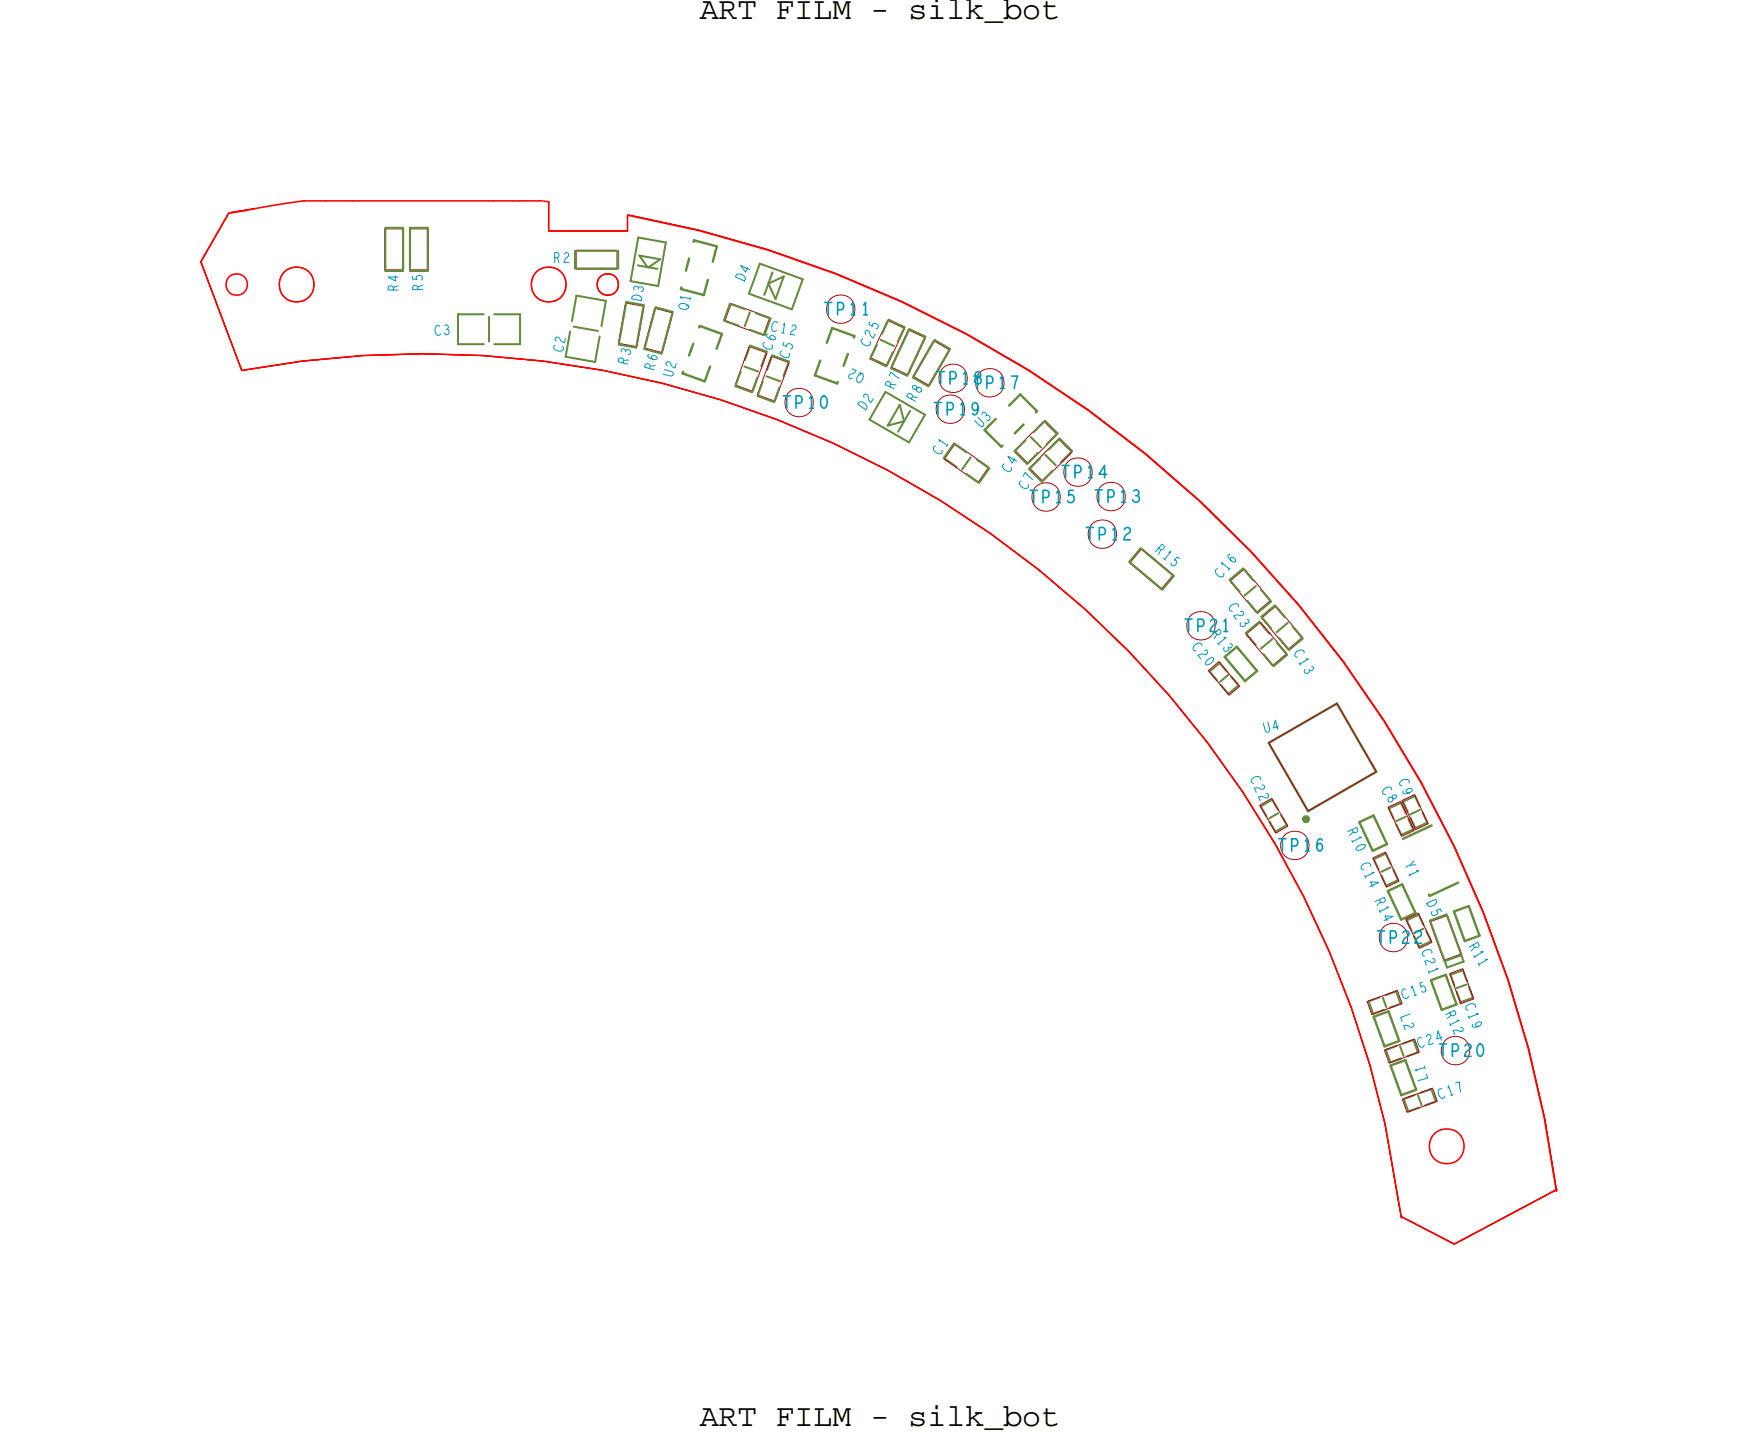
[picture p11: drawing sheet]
<svg xmlns="http://www.w3.org/2000/svg" width="112mm" height="92mm" viewBox="0 0 112 92" stroke-linecap="round" stroke-linejoin="round" font-family="sans-serif">
<!-- layer: Board Outline -->
<g fill="none" stroke="#f00" stroke-width=".1">
<path d="M12.7 16.6l2.6 6.9zM14.5 13.5l-1.7 3.1zM19.3 12.7h1.4zM19.3 12.7l-4.8 .8M20.7 12.7h1.7zM22.4 12.7h8.9zM31.3 12.7h1.7zM33 12.7h1.4zM34.5 12.8h.3M34.8 12.8v1.9zM34.8 14.7h5zM39.8 13.7v1z"/>
<path d="M39.9 13.7a72.6 72.6 0 0 1 58.9 61.9M15.4 23.5a62.6 62.6 0 0 1 73.6 53.8M88.9 77.2l3.4 1.8zM92.3 79l6.5-3.5z"/>
<circle cx="15" cy="18.1" r=".68"/>
<circle cx="18.8" cy="18.1" r="1.11"/>
<circle cx="34.8" cy="18.1" r="1.11"/>
<circle cx="38.6" cy="18.1" r=".68"/>
<circle cx="91.8" cy="72.8" r="1.11"/>
</g>
<g fill="none" stroke="#f00" stroke-width=".06">
<path d="M12.7 16.6l.9 2.2zM13.6 18.8l1.7 4.7zM14.5 13.5l-1.8 3.1zM14.5 13.5h.1M16.2 13.2l-1.6 .3M34.8 14.7h5zM34.8 12.8v1.9zM39.8 13.6v1.1zM39.8 13.7v1zM39.8 13.6h.1M39.9 13.6a72.6 72.6 0 0 1 58.9 62M15.3 23.5h.1"/>
<path d="M15.4 23.5a62.6 62.6 0 0 1 73.5 53.8M88.9 77.2l3.4 1.8zM92.3 79l6.5-3.5zM98.8 75.5h.1"/>
<circle cx="18.8" cy="18.1" r="1.11"/>
<circle cx="34.8" cy="18.1" r="1.11"/>
<circle cx="38.6" cy="18.1" r=".68"/>
</g>
<!-- layer: Components -->
<g fill="none" stroke="#638b3a" stroke-width=".15">
<path d="M43.2 18.3l1.5 .4zM43.2 18.2v.1zM43.6 16.9l-.1 .3zM43.7 16.7l-.1 .2zM43.7 16.4v.3zM44.1 15.3h-.1zM44.1 15.3l1.4 .3zM44.9 17.8l-.2 .9zM45.5 15.6l-.3 1zM43.3 23.7l1.4 .5zM43.4 23.6l-.1 .1zM43.8 22.3l-.1 .3z"/>
<path d="M43.9 22.1l-.1 .2zM44 21.8l-.1 .3zM44.4 20.7v.1zM44.4 20.7l1.4 .5zM45.1 23.3l-.4 .9zM45.8 21.2l-.3 .9zM51.7 23.8l1.4 .5zM52.1 22.9l-.4 .9zM52.8 20.8l-.3 1zM52.8 20.8l1.4 .5zM53.2 24.2l-.1 .1zM53.6 22.9l-.1 .3z"/>
<path d="M53.7 22.7l-.1 .2zM53.8 22.5l-.1 .2zM54.2 21.3v.1zM62.5 27.3l1.1 1.1zM63.2 26.6l-.7 .7zM63.6 28.4v-.1zM64.1 25.7l.7-.7zM64.6 27.3l-.2 .2zM64.8 27.2l-.2 .1zM64.8 25l1 1.1zM65 26.9l-.2 .3zM65.7 26.2l.1-.1z"/>
<path d="M77.7 41.7l.8 .9zM77.7 41.7l.8-.6zM78.5 41.1l1.3 1.5zM78.5 42.6l.5 .6zM79 43.2l.8-.6zM80.5 47.2l2.5 4.3zM80.5 47.2l4.4-2.5zM83 51.5l4.4-2.5zM84.9 44.7l2.5 4.3zM86.3 52.2l.5 1.1zM86.3 52.2l.9-.4zM86.8 53.3l.3 .7z"/>
<path d="M87.1 54l.9-.4zM87.2 51.8l.8 1.8zM88.1 56.6l.8 1.8zM88.1 56.6l.9-.5zM88.9 58.4l.9-.5zM89 56.1l.3 .8zM89.1 53.2l1.8-.8zM89.3 56.9l.5 1zM90.7 56.8v.1zM90.7 56.9l1.9-.9zM92.3 57.9l.9-.4zM92.3 57.9l.7 1.8z"/>
<path d="M93 59.7l.9-.3zM93.2 57.5l.3 .8zM93.5 58.3l.4 1.1zM87.2 64.5l.9-.3zM87.2 64.5l.4 1.2zM87.6 65.7l.3 .7zM87.9 66.4l.9-.3zM88.1 64.2l.7 1.9zM88.3 67.6l.9-.3zM88.3 67.6l.4 1.2zM88.7 68.8l.2 .7zM88.9 69.5l1-.3z"/>
<path d="M89.2 67.3l.7 1.9zM90.8 62.2l1-.3zM90.8 62.2l.7 1.9zM91.5 64.1l1-.3zM91.8 61.9l.2 .7zM92 62.6l.5 1.2z"/>
</g>
<path d="M82.8 51.9h.1h.1v.2h-.1h-.1z" fill="none" stroke="#638b3a" stroke-width=".25"/>
<g fill="none" stroke="#a90512" stroke-width=".06">
<path d="M24.4 17.1h1.2zM24.4 14.5h1.2zM24.4 14.5v2.6zM25.6 14.5v2.6zM26 17.1h1.2zM26 14.5h1.2zM26 14.5v2.6zM27.2 14.5v2.6zM36.6 15.9h2.6zM36.6 15.9v1.2zM36.6 17.1h2.6zM39.2 15.9v1.2z"/>
<path d="M39.7 19.2l-.5 2.6zM39.7 19.2l1.2 .2zM40.9 19.4l-.5 2.6zM41.6 19.6l1.1 .3zM41.6 19.6l-.7 2.5zM42.7 19.9l-.7 2.5zM46.4 19.3l-.4 1.1zM46.4 19.3l2.5 .9zM39.2 21.8l1.2 .2zM40.9 22.1l1.1 .3zM46 20.4l2.4 .9zM46.7 24.4l1.1 .4z"/>
<path d="M47.6 22l1.1 .4zM47.6 22l-.9 2.4zM48.1 25.1l1.1 .4zM48.7 22.4l-.9 2.4zM48.9 20.2l-.5 1.1zM49 22.6l1.1 .4zM49 22.6l-.9 2.5zM50.1 23l-.9 2.5zM55.2 22.7l1.1 .5zM56.3 20.3l1.1 .5zM56.3 20.3l-1.1 2.4zM56.6 23.3l1 .5z"/>
<path d="M57.4 20.8l-1.1 2.4zM57.7 20.9l1 .5zM57.7 20.9l-1.1 2.4zM58 23.9l1 .6zM58.7 21.4l-1.1 2.4zM59.3 21.6l-1.3 2.3zM59.3 21.6l1 .6zM59.9 29.1l2.2 1.5zM60.3 22.2l-1.3 2.3zM60.6 28.2l2.2 1.5zM60.6 28.2l-.7 .9zM62.8 29.7l-.7 .9z"/>
<path d="M64.4 28.6l1.9-1.9zM64.4 28.6l.9 .8zM65.3 29.4l1.8-1.8zM65.3 29.7l1.9-1.8zM65.3 29.7l.9 .9zM66.2 30.5l1.8-1.8zM66.3 26.7l.8 .9zM67.2 27.9l.8 .8zM71.7 35.7l2 1.7zM72.5 34.8l2 1.7zM72.5 34.8l-.8 .9zM74.5 36.5l-.8 .9z"/>
<path d="M78.1 36.9l1.6 2zM78.1 36.9l.9-.8zM79 36.1l1.7 2zM79.7 38.9l1-.8zM80 39.5l1.7 2zM80.1 39.2l1.6 2zM80.1 39.2l.9-.7zM81 38.5l1.7 2zM76.7 42.6l.7-.6 1.3 1.6-.7 .5zM79.1 40.3l1.7 2zM79.1 40.3l.9-.8zM80 51.1l.7-.4 1 1.7-.7 .5z"/>
<path d="M80.5 47.2l4.4-2.5zM80.5 47.2l2.5 4.3zM80.8 42.3l.9-.8zM81.7 41.2l1-.7zM83 51.5l4.4-2.5zM84.9 44.7l2.5 4.3zM87.1 54.5l.8-.4 .9 1.8-.8 .4zM88.1 51.2l.8-.3 .9 1.8-.8 .4zM89 50.8l.8-.4 .9 1.9-.8 .4zM89.2 58.3l.8-.3 .9 1.8-.8 .4zM90.8 58.5l.8 2.5zM90.8 58.5l1.1-.4z"/>
<path d="M91.9 58.1l.9 2.4zM86.8 63.6l1.9-.7 .3 .8-1.9 .7zM87.9 66.7l1.9-.7 .3 .8-1.9 .7zM89 69.8l1.9-.7 .3 .8-1.9 .7zM91.6 61l1.2-.5zM92 61.8l.8-.3 .7 1.9-.8 .3z"/>
<circle cx="53.4" cy="19.6" r=".91"/>
<circle cx="50.7" cy="25.6" r=".91"/>
<circle cx="60.3" cy="26" r=".91"/>
<circle cx="60.5" cy="24" r=".91"/>
<circle cx="62.8" cy="24.3" r=".91"/>
<circle cx="66.4" cy="31.6" r=".91"/>
<circle cx="68.4" cy="30" r=".91"/>
<circle cx="70" cy="33.9" r=".91"/>
<circle cx="70.5" cy="31.5" r=".91"/>
<circle cx="76.2" cy="39.7" r=".91"/>
<circle cx="82.2" cy="53.7" r=".91"/>
<circle cx="88.4" cy="59.5" r=".91"/>
<circle cx="92.4" cy="66.7" r=".91"/>
</g>
<g fill="none" stroke="#638b3a" stroke-width=".13">
<path d="M24.5 14.5h1.1zM24.5 17.2h1.1zM24.5 14.5v2.7zM25.6 15.5v1.7zM25.6 14.5v1zM26 14.5h1.1zM26 17.2h1.1zM26 14.5v2.7zM27.1 15.5v1.7zM27.1 14.5v1zM29.1 20v1.8zM29.1 19.9h.1"/>
<path d="M29.1 19.9h1.6zM31.4 19.9h1.6zM33 19.9v1.9zM36.5 15.9v1.1zM36.5 17h1.7zM36.5 15.9h2.7zM36.6 18.8l-.3 1.6zM36.6 18.8l1.8 .3zM38.2 17h1zM38.5 19.1h.1M38.5 19.1l-.3 1.6zM39.2 15.9v1.1z"/>
<path d="M39.8 19.2l-.4 1.7zM39.8 19.2l1.1 .2zM40 17.8l1.8 .4zM40.5 16.8l1.2 .3zM40.5 15.1l-.5 2.7zM40.5 15.1l1.8 .3zM40.6 16.2l1.3 .3zM40.6 16.2l.5 .8zM40.9 19.4l-.5 2.7zM41.1 17h.1zM41.2 17l.7-.5zM41.6 19.5l-.7 2.7z"/>
<path d="M41.6 19.5l1.1 .3zM42.3 15.4l-.5 2.8zM42.7 19.8l-.3 .9zM46.3 19.3l1 .3zM46.3 19.3l-.4 1zM47.5 18.6l2.8 1zM47.6 19.8l-.3 .9zM48 19.9l.9 .3zM48.2 16.7l-.7 1.9zM48.2 16.7l2.8 1zM48.8 18l.4 1zM48.8 18l.9-.5z"/>
<path d="M49 17.3l-.5 1.4zM49.7 17.5l-.5 1.5zM51 17.7l-.7 1.9zM29.1 21.8h1.6zM31 20.1v1.6zM31.4 21.8h1.6zM33 21.8h.1M35.9 22.6h.1M35.9 22.6l1.9 .4zM36.2 21l-.3 1.6zM36.4 20.7l1.6 .3zM38.1 21.4l-.3 1.6z"/>
<path d="M39.3 21.9l1.1 .2zM39.4 20.9l-.1 1zM40.9 22.2l1.1 .2zM42.4 20.7l-.4 1.7zM45.9 20.3l1 .4zM46.7 24.5l1 .4zM47 23.6l-.3 .9zM47.2 23.3l.9 .3zM47.6 20.9l.9 .4zM47.6 21.9l1.1 .4zM47.6 21.9l-.3 1zM48.1 24l-.4 .9z"/>
<path d="M48.1 25.1l1 .4zM48.4 24.2l-.3 .9zM48.6 23.9l.9 .3zM48.7 22.3l-.4 .9zM48.9 20.2l-.4 1.1zM49 22.6l1.1 .3zM49 22.6l-.3 .9zM49.5 24.6l-.4 .9zM50.1 22.9l-.4 1zM55.2 26.6l2.5 1.5zM55.2 22.8l1.1 .4zM55.7 21.9l-.5 .9z"/>
<path d="M55.9 21.6l.8 .4zM56.2 24.9l-1 1.7zM56.2 24.9l2.5 1.4zM56.3 27l1.1-.3zM56.4 20.3l-.4 .9zM56.4 20.3l1 .5zM56.6 23.4l1 .4zM56.7 22.4l-.4 .8zM57.1 25.7l.3 1zM57.1 25.7l-.8 1.3zM57.4 20.8l-.4 .9zM57.7 20.9l-1.1 2.5z"/>
<path d="M57.7 20.9l1 .5zM57.8 26.1l-.8 1.3zM58 24l.9 .5zM58.3 22.3l-.7 1.5zM58.7 26.3l-1 1.8zM58.7 21.4l-.4 .9zM59.3 21.6l-1.3 2.4zM59.3 21.6l1 .5zM59.8 23l-.9 1.5zM59.9 29.1l.8 .5zM60.3 22.1l-.5 .9zM60.5 28.2l.9 .5z"/>
<path d="M60.5 28.2l-.6 .9zM61.3 30.1l.9 .5zM61.6 29l-.5 .8zM62 29.2l.8 .5zM62.8 29.7l-.6 .9zM64.4 28.7l.7-.7zM64.4 28.7l.8 .7zM65.3 29.8l.7-.7zM65.3 29.8l.8 .8zM65.4 27.7l.7 .7zM65.9 28.7l-.7 .7zM66.3 26.7l-.7 .7z"/>
<path d="M66.3 26.7l.8 .8zM66.3 28.9l.7 .6zM66.4 28.2l.7-.7zM66.8 29.9l-.7 .7zM67.3 27.8l-.7 .7zM67.3 27.8l.8 .8zM67.4 29.3l.7-.7zM71.7 35.7l1.3 1.1zM72.4 34.8l2.1 1.8zM72.4 34.8l-.7 .9zM73 36.8l.8 .6zM74.5 36.6l-.7 .8z"/>
<path d="M78.1 36.8l.8-.7zM78.1 36.8l.6 .8zM78.9 36.1l.6 .7zM79 37.8l.7-.6zM79.2 38.1l.6 .8zM79.8 38.9l.9-.7zM79.9 39.5l.7 .7zM80 37.4l.7 .8zM80.1 39.2l.8-.8zM80.1 39.2l.6 .7zM80.9 38.4l.7 .8zM82 39.8l.7 .7z"/>
<path d="M76.8 42.6l.4 .6zM76.8 42.6l.6-.5zM77.4 42.1l.5 .5zM77.4 43.3l.6-.5zM77.5 43.5l.5 .5zM78 44l.6-.5zM78.1 42.9l.5 .6zM79.1 40.2l.8-.7zM79.1 40.2l.6 .7zM80 51.2l.8-.4zM80 51.2l.4 .6zM80 41.2l.8-.6z"/>
<path d="M80.2 41.5l.6 .8zM80.6 51.9l.5-.3zM80.6 52.2l.4 .6zM80.8 50.8l.3 .6zM80.8 42.3l.9-.7zM81 52.8l.7-.4zM81 40.1l.7-.6zM81.1 40.8l.6 .8zM81.2 40.5l.6 .8zM81.3 51.7l.4 .7zM81.8 41.3l.9-.8zM87.2 54.5l.3 .7z"/>
<path d="M87.2 54.5l.8-.3zM87.7 55.3l.6-.2zM87.7 55.6l.3 .6zM88 54.2l.3 .6zM88 56.2l.7-.3zM88.2 51.3l.3 .7zM88.2 51.3l.7-.3zM88.4 55.2l.3 .7zM88.6 52.1l.6-.3zM88.6 52.3l.3 .7zM88.9 51l.3 .6zM88.9 53l.8-.4z"/>
<path d="M89.1 50.9l.3 .6zM89.1 50.9l.7-.4zM89.3 58.4l.3 .7zM89.3 58.4l.7-.3zM89.4 52l.3 .6zM89.5 51.7l.6-.3zM89.5 51.9l.3 .7zM89.8 59.2l.6-.3zM89.8 59.4l.3 .7zM89.8 50.5l.3 .7zM89.8 52.6l.8-.4zM90 58.1l.4 .6z"/>
<path d="M90.3 51.6l.3 .6zM90.5 59.1l.3 .6zM90.8 58.4l1-.4zM90.8 58.4l.6 1.7zM91.8 58l1 2.6zM86.9 63.6l.3 .7zM86.9 63.6l.7-.3zM87.2 64.3l.6-.2zM87.8 63.3l.2 .6zM87.9 63.2l.7-.3zM88 66.6l.3 .8zM88 66.6l.6-.2z"/>
<path d="M88.2 64l.7-.3zM88.3 67.4l.6-.2zM88.6 62.9l.3 .8zM88.9 66.4l.2 .6zM89 66.3l.7-.3zM89.1 69.8l.3 .7zM89.1 69.8l.7-.3zM89.3 67l.7-.2zM89.4 70.5l.7-.2zM89.7 66l.3 .8zM90 69.5l.2 .6zM90.1 60.1l.7-.4z"/>
<path d="M90.2 69.4l.6-.3zM90.5 70.2l.6-.3zM90.8 69.1l.3 .8zM91.4 60.1l.3 .9zM91.7 61l1.1-.4zM91.7 61l.2 .4zM91.9 61.4l1-.4zM92.1 61.9l.8-.3zM92.1 61.9l.2 .7zM92.5 62.9l.2 .7zM92.5 62.7l.6-.2zM92.7 63.6l.8-.3z"/>
<path d="M92.8 60.6l.1 .4zM92.9 61.6l.2 .7zM93.2 62.6l.3 .7z"/>
</g>
<!-- layer: Text -->
<g fill="none" stroke="#0097b7" stroke-width=".06">
<path d="M25 18.4l-.1-.2h-.2l-.1 .2h.7M25.1 17.5v.3l-.5-.2h.7M25.3 18.1l-.3 .1M26.2 17.5v.2h.3a.17 .17 0 0 1 0-.2 .17 .17 0 0 1 .3 .1 .17 .17 0 0 1-.1 .2M26.5 18.4l-.1-.3-.2 .1v.2h.6M26.8 18.1l-.3 .1M35.2 16.4l.3-.1-.1-.2-.2-.1v.7M35.4 16.4l.1 .3M35.8 16.1a.14 .14 0 0 1 .2 0 .14 .14 0 0 1 .1 .2l-.2 .2-.1 .2h.3M40.2 18.8a.34 .34 0 0 1 .3-.1 .34 .34 0 0 1 .2 .4l-.6-.1zM43.1 19.3a.35 .35 0 0 1 .6 .3 .35 .35 0 0 1-.6-.3zM46.7 17.4a.34 .34 0 0 1 .4 .1 .34 .34 0 0 1 .2 .3l-.6-.2z"/>
<path d="M47.5 17l-.2 .3-.3-.4 .6 .2M28.2 20.7a.14 .14 0 0 1 .2 0 .14 .14 0 0 1 0 .2M35.2 21.9a.3 .3 0 0 0 .2 .4 .3 .3 0 0 0 .4-.1l-.1-.2M35.9 21.5l-.1 .3-.2-.1-.1-.3a.14 .14 0 0 0-.2 0 .15 .15 0 0 0 0 .3M39.5 23v-.2l-.2-.1-.1 .2 .6 .2M41.2 23.4v-.3h-.2l-.1 .2 .6 .2M42.2 23.5l.4 .1 .1 .2-.2 .1-.4-.2M42.9 23.1l-.1 .3-.1-.1-.2-.3a.15 .15 0 0 0-.2 0 .15 .15 0 0 0 0 .2M49.4 20.5a.3 .3 0 0 0-.4 .1 .3 .3 0 0 0 .1 .4h.2M56.5 24.5v-.2l-.2-.1-.1 .2 .6 .3M77.1 40.1l.3 .2 .1-.2-.1-.2-.5 .4M90.3 62.3l-.2 .1 .1 .3a.17 .17 0 0 1 .2-.1 .17 .17 0 0 1 .1 .3 .17 .17 0 0 1-.3 0"/>
<path d="M92.4 68.8l.2-.1 .1 .6"/>
</g>
<g fill="none" stroke="#0097b7" stroke-width=".1">
<path d="M52.4 19.2h.4M52.6 19.2v.8M53.2 19.7l.3-.1 .1-.2-.1-.2h-.3v.8M54 20h.3M54 19.4l.2-.2v.8M54.8 20h.3M54.8 19.4l.1-.2v.8M49.7 25.1h.5M49.9 25.1v.8M50.5 25.6l.3-.1 .1-.1-.1-.2-.3-.1v.8M51.4 25.9h.2M51.4 25.3l.1-.2v.8"/>
<path d="M52.2 25.2a.39 .39 0 0 1 .3 .2 .39 .39 0 0 1-.1 .4v.1a.39 .39 0 0 1-.3-.3 .39 .39 0 0 1 .1-.4zM59.3 25.5h.5M59.5 23.6h.4M59.5 25.5v.8M59.7 23.6v.8M60.1 26h.3l.1-.2-.1-.2-.3-.1v.8M60.3 24h.3l.1-.2-.1-.2h-.3v.8M61 26.3h.2M61 25.7l.1-.2v.8M61.2 23.7l.1-.1v.8M61.9 23.7l.1 .2a.23 .23 0 0 1 .3 .1 .23 .23 0 0 1-.2 .3 .23 .23 0 0 1-.2-.1v-.2a.22 .22 0 0 0 .3-.1 .22 .22 0 0 0-.1-.3zM62.1 25.8l-.1 .2a.21 .21 0 0 1-.3-.2 .21 .21 0 0 1 .3-.2 .42 .42 0 0 1-.2 .7l-.1-.1"/>
<path d="M62.6 24.3h.4v-.2l-.1-.2h-.3v.8M63.5 24.7h.2M63.5 24l.1-.1v.8M64.2 23.9h.4l-.2 .8M65.6 31.1v.8M66.2 31.6l.3-.1 .1-.1-.1-.2-.3-.1v.8M67.1 31.9h.2M67.1 31.3l.1-.2v.8M67.4 29.5h.5M67.6 29.5v.8M68.1 31.1h-.2l-.1 .4a.23 .23 0 0 1 .4 0 .23 .23 0 0 1-.1 .4 .23 .23 0 0 1-.3-.1M68.2 30h.4v-.2l-.1-.2-.3-.1v.8"/>
<path d="M69 33.5h.4M69.1 30.3h.2M69.1 29.7l.1-.2v.8M69.2 33.5v.8M69.5 31.1h.5M69.7 31.1v.8M69.8 33.9h.3l.1-.2-.1-.2h-.3v.8M70.2 30.1h-.4l.3-.6v.8M70.3 31.6l.4-.1v-.2l-.1-.2h-.3v.8M70.6 34.3h.3M70.6 33.6l.2-.1v.8M71.2 31.9h.2"/>
<path d="M71.2 31.3l.1-.2v.8M71.4 33.6a.2 .2 0 0 1 .2-.1 .2 .2 0 0 1 .1 .3 .53 .53 0 0 0-.4 .5h.4M72 31.2a.19 .19 0 0 1 .3 0 .19 .19 0 0 1-.1 .3M72.1 31.5a.22 .22 0 0 1 .2 .2 .22 .22 0 0 1-.2 .2 .22 .22 0 0 1-.2-.2M75.2 39.3h.5M75.4 39.3v.8M76 39.8l.4-.1v-.2l-.1-.2h-.3v.8M76.8 39.4a.2 .2 0 0 1 .3-.1 .2 .2 0 0 1 .1 .3 .53 .53 0 0 0-.4 .5h.4M77.7 39.5l.1-.2v.8M77.7 40.1h.2M81.2 53.2h.4M81.4 53.2v.8"/>
<path d="M82 53.7h.3l.1-.2-.1-.2-.3-.1v.8M82.9 53.4l.1-.2v.8M82.9 54h.2M83.9 53.3a.41 .41 0 0 0-.4 .3 .41 .41 0 0 0 .2 .4 .22 .22 0 0 0 .2-.2 .22 .22 0 0 0-.2-.2l-.1 .1M87.4 59.1h.5M87.7 59.1v.8M88.3 59.5h.3v-.2v-.2h-.3v.8M89 59.2a.2 .2 0 0 1 .3-.1 .2 .2 0 0 1 .1 .3 .53 .53 0 0 0-.4 .5h.4M89.8 59.2a.2 .2 0 0 1 .3-.1 .2 .2 0 0 1 .1 .3 .53 .53 0 0 0-.4 .5h.4M91.4 66.3h.4M91.6 66.3v.7M92.2 66.7h.3l.1-.2-.1-.2h-.3v.7"/>
<path d="M93 66.4a.2 .2 0 0 1 .3-.1 .2 .2 0 0 1 0 .3 .53 .53 0 0 0-.3 .4h.4M93.9 66.3a.39 .39 0 0 1 .3 .3 .39 .39 0 0 1-.1 .4h-.1a.39 .39 0 0 1-.3-.2 .39 .39 0 0 1 .1-.4z"/>
</g>
<g font-size="2">
<text x="44.4" y="1.2">ART FILM - silk_bot</text>
<text x="44.4" y="90.5">ART FILM - silk_bot</text>
</g>
<text font-size=".8" fill="#0097b7" x="59.4" y="24.4">TP18</text>
<g font-size=".6" fill="#0097b7">
<text x="27.6" y="21.3" transform="rotate(-5 27.6 21.3)">C3</text>
<text x="39.8" y="23.2" transform="rotate(-75 39.8 23.2)">R 3</text>
<text x="40.7" y="19.1" transform="rotate(-80 40.7 19.1)">D3</text>
<text x="41.5" y="23.5" transform="rotate(-75 41.5 23.5)">R 6</text>
<text x="43.7" y="19.7" transform="rotate(-80 43.7 19.7)">Q1</text>
<text x="48.9" y="21" transform="rotate(10 48.9 21)">C 1 2</text>
<text x="49" y="22.3" transform="rotate(-70 49 22.3)">C 6</text>
<text x="50" y="22.8" transform="rotate(-70 50 22.8)">C 5</text>
<text x="54.9" y="23.8" transform="rotate(-155 54.9 23.8)">Q2</text>
<text x="55.1" y="22.1" transform="rotate(-65 55.1 22.1)">C 2 5</text>
<text x="54.9" y="26.1" transform="rotate(-55 54.9 26.1)">D2</text>
<text x="56.7" y="24.7" transform="rotate(-65 56.7 24.7)">R 7</text>
<text x="58.1" y="25.5" transform="rotate(-60 58.1 25.5)">R 8</text>
<text x="59.7" y="28.9" transform="rotate(-55 59.7 28.9)">C 1</text>
<text x="62.3" y="27.2" transform="rotate(-45 62.3 27.2)">U3</text>
<text x="64.1" y="30" transform="rotate(-60 64.1 30)">C 4</text>
<text x="65.1" y="31.1" transform="rotate(-60 65.1 31.1)">C 7</text>
<text x="73.3" y="35" transform="rotate(40 73.3 35)">R 1 5</text>
<text x="75.6" y="41.1" transform="rotate(50 75.6 41.1)">C 2 0</text>
<text x="76.9" y="40.3" transform="rotate(50 76.9 40.3)">R 1 3</text>
<text x="77.5" y="36.7" transform="rotate(-50 77.5 36.7)">C 1 6</text>
<text x="77.9" y="38.6" transform="rotate(55 77.9 38.6)">C 2 3</text>
<text x="82.1" y="41.4" transform="rotate(60 82.1 41.4)">C 1 3</text>
<text x="80.3" y="46.5" transform="rotate(-15 80.3 46.5)">U4</text>
<text x="79.3" y="49.4" transform="rotate(65 79.3 49.4)">C 2 2</text>
<text x="85.5" y="52.7" transform="rotate(65 85.5 52.7)">R 1 0</text>
<text x="87.6" y="50.2" transform="rotate(55 87.6 50.2)">C 8</text>
<text x="88.8" y="49.6" transform="rotate(70 88.8 49.6)">C 9</text>
<text x="86.3" y="54.9" transform="rotate(65 86.3 54.9)">C 1 4</text>
<text x="87.3" y="57.2" transform="rotate(65 87.3 57.2)">R 1 4</text>
<text x="89.1" y="54.9" transform="rotate(65 89.1 54.9)">Y1</text>
<text x="90.5" y="57.3" transform="rotate(65 90.5 57.3)">D 5</text>
<text x="88.9" y="64.5" transform="rotate(70 88.9 64.5)">L2</text>
<text x="89.1" y="63.5" transform="rotate(-20 89.1 63.5)">C 1 5</text>
<text x="90.2" y="60.4" transform="rotate(70 90.2 60.4)">C 2 1</text>
<text x="91.7" y="64.3" transform="rotate(65 91.7 64.3)">R 1 2</text>
<text x="93" y="63.8" transform="rotate(70 93 63.8)">C 1 9</text>
<text x="93.2" y="60.1" transform="rotate(60 93.2 60.1)">R 1 1</text>
<text x="90.1" y="66.5" transform="rotate(-20 90.1 66.5)">C 2 4</text>
<text x="90.6" y="68.5" transform="rotate(-105 90.6 68.5)">L1</text>
<text x="91.4" y="69.8" transform="rotate(-20 91.4 69.8)">C 1 7</text>
</g>
</svg>
